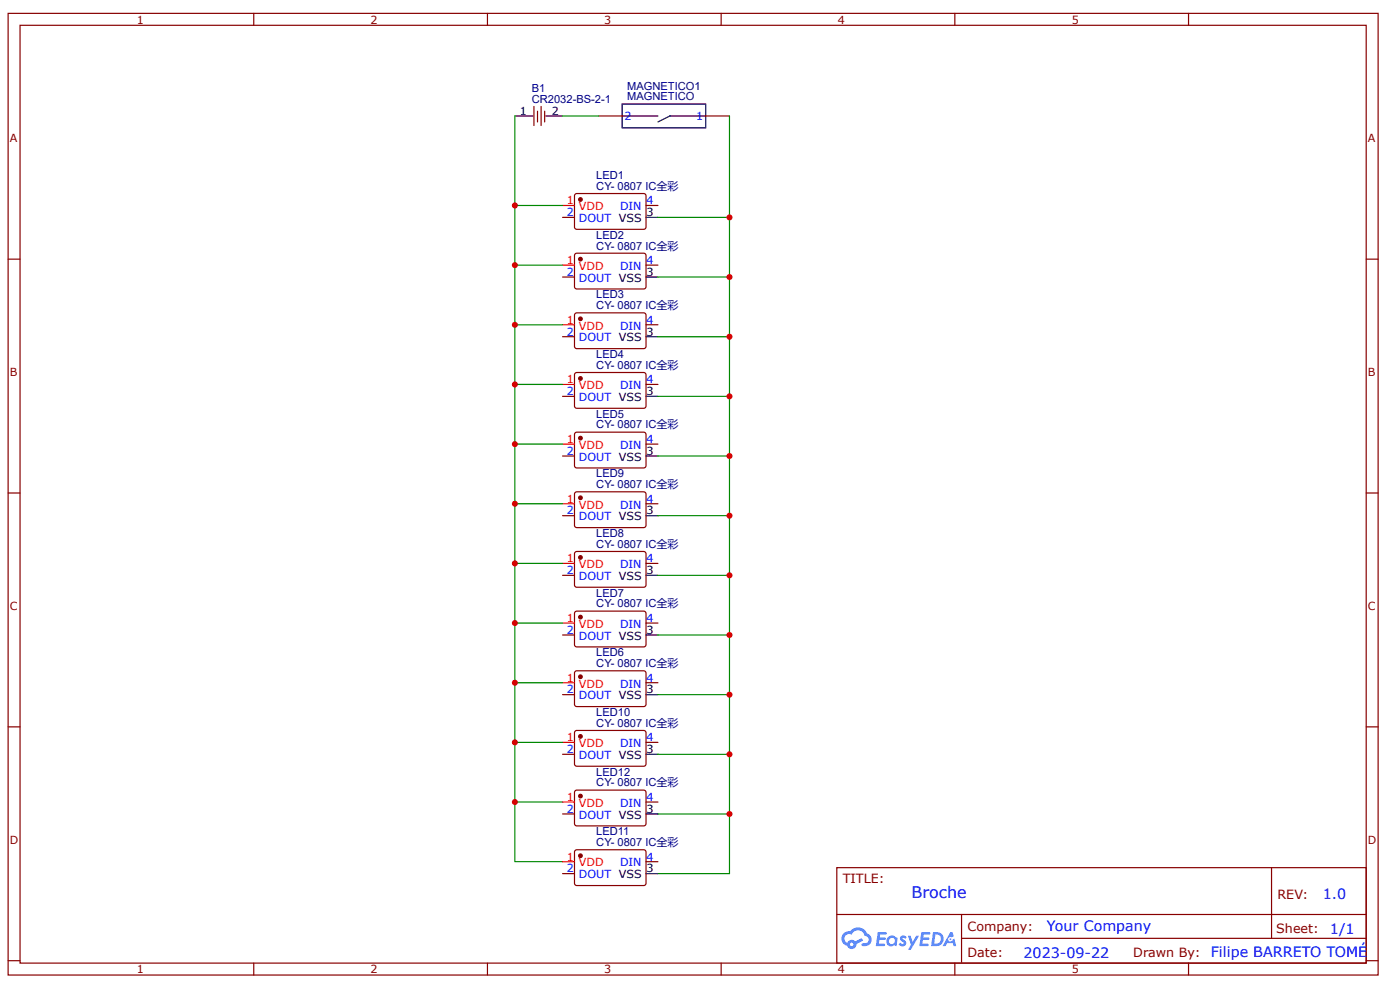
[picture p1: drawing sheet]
<svg xmlns="http://www.w3.org/2000/svg" width="297mm" height="210mm" viewBox="0 0 297 210" stroke-linecap="round" stroke-linejoin="round" font-family="sans-serif">
<g fill="none" stroke="#800" stroke-width=".25">
<path d="M1.7 2.8h290.7v203.9h-290.7zM4.3 5.4h285.5v198.8h-285.5zM53.8 2.8v2.6M103.4 2.8v2.6M153 2.8v2.6M202.6 2.8v2.6M252.1 2.8v2.6M1.7 54.9h2.6M289.8 54.9h2.6M1.7 104.5h2.6M289.8 104.5h2.6M1.7 154.1h2.6"/>
<path d="M289.8 154.1h2.6M177.5 184h112.3v20.2h-112.3zM177.6 193.9h112.1M204 198.9h85.7M204 193.9v10.1M269.8 184v14.9M1.7 203.7h2.6M53.8 204.2v2.5M103.4 204.2v2.5M153 204.2v2.5M202.6 204.2v2.5M252.1 204.2v2.5"/>
<path d="M289.8 203.7h2.6"/>
</g>
<g fill="#58f">
<path d="M191.1 198.5l.5-.2 .4 .1 .3 .3-.2 .4a.33 .33 0 0 0-.3-.3 .33 .33 0 0 0-.3 .1v.1a.85 .85 0 0 1 .7 .7 .85 .85 0 0 1-.3 .8l-.7 .1-.6-.4 .4-.4 .5 .3 .2-.1v-.2a.88 .88 0 0 1-.6-1.3z"/>
<path d="M192.6 198.4h.6l.4 1.3 .8-1.3h.6l-1.8 3h-.6l.7-1.1z"/>
<path d="M186.2 197.6h1.7l.2 .1-.1 .4h-1.3l-.1 .7h1.1l.2 .2-.2 .3h-1.1l-.2 .8h1.3l.1 .2-.1 .2-1.9 .1z"/>
<path d="M195.5 197.6h1.6l.2 .1v.4h-1.3l-.1 .7h1.1l.2 .2-.3 .3h-1.1l-.1 .8h1.2l.1 .2-.1 .2-1.9 .1z"/>
<path d="M201.6 197.6h.5l.2 .9-.4 .2a.49 .49 0 0 0-.7 .2 .49 .49 0 0 0 .3 .7 .49 .49 0 0 0 .6-.4l.4-.2 .4 1.6h-.6l-.2-.7h-1.2l-.3 .7h-.6z"/>
<path d="M197.9 197.6l-.4 3h1a1.51 1.51 0 0 0 1.7-1.5 1.51 1.51 0 0 0-1.8-1.5zM198.4 198.1a1.02 1.02 0 0 1 1.2 1.2 1.02 1.02 0 0 1-1.4 .8z"/>
<path d="M188.5 198.6a1.11 1.11 0 0 0-.3 1.6 1.11 1.11 0 0 0 1.6 .2l.4 .2 .2-1.7-.4-.2a1.01 1.01 0 0 0-1.5-.1zM188.5 199.5a.66 .66 0 0 1 1.3 0 .66 .66 0 0 1-1.3 0z"/>
<path d="M179 197.9a1.58 1.58 0 0 0 .7 2.6 1.01 1.01 0 0 0 1.2 .7 1.01 1.01 0 0 0 .8-1.1l1.4-.7-.3-.5-1.4 .7a1.02 1.02 0 0 0-1.7 .3 .99 .99 0 0 1-.4-1.4 .99 .99 0 0 1 1.4-.3 1.48 1.48 0 0 1 1.5-1 1.48 1.48 0 0 1 1.3 1.2 .82 .82 0 0 1 .8 1.1 .82 .82 0 0 1-1.2 .5l-.3 .1v.3a1.4 1.4 0 0 0 2-.6 1.4 1.4 0 0 0-.9-1.9 2.19 2.19 0 0 0-3.6-.5l-.8 .1zM180.3 200.2a.4 .4 0 0 1 .8 0 .4 .4 0 0 1-.8 0z"/>
<circle cx="201.6" cy="199.1" r=".19"/>
</g>
<path d="M113.3 22.6v4M114 23.6v2.3M114.8 22.6v4M115.6 23.6v2.3M126.9 24.6h5.1M149.7 24.6h5.1M122 41.2l.4-.2 14.3 .1 .4 .4-.1 6.8-.5 .3h-14.3l-.3-.5v-6.6z" fill="none" stroke="#800" stroke-width=".25"/>
<path d="M109.2 24.6h3.8M115.8 24.6h3.5M132 22.1h17.7v5h-17.7zM132 24.6h7.6M149.7 24.6h-7.6l-2.5 1.3" fill="none" stroke="#000" stroke-width=".25"/>
<circle cx="123.1" cy="42.3" r=".38" fill="#800"/>
<g fill="none" stroke="#800" stroke-width=".25">
<path d="M119.3 46.1h2.6M122 53.8l.4-.1h14.3l.4 .5-.1 6.8-.5 .3-14.3-.1-.3-.4v-6.6zM137.1 43.6h2.5"/>
<circle cx="123.1" cy="42.3" r=".38"/>
</g>
<path d="M119.3 43.6h2.6" fill="none" stroke="#f00" stroke-width=".25"/>
<path d="M137.1 46.1h2.5" fill="none" stroke="#000" stroke-width=".25"/>
<path d="M109.2 24.6v19h10.1M119.3 24.6h7.6M154.8 24.6v21.5h-15.2" fill="none" stroke="#080" stroke-width=".25"/>
<circle cx="123.1" cy="54.9" r=".38" fill="#800"/>
<g fill="none" stroke="#800" stroke-width=".25">
<path d="M119.3 58.7h2.6M137.1 56.2h2.5M122 66.5l.4-.2 14.3 .1 .4 .4-.1 6.8-.5 .3h-14.3l-.3-.5v-6.6z"/>
<circle cx="123.1" cy="54.9" r=".38"/>
</g>
<path d="M119.3 56.2h2.6" fill="none" stroke="#f00" stroke-width=".25"/>
<path d="M137.1 58.7h2.5" fill="none" stroke="#000" stroke-width=".25"/>
<circle cx="123.1" cy="67.6" r=".38" fill="#800"/>
<g fill="none" stroke="#800" stroke-width=".25">
<path d="M119.3 71.4h2.6M122 79.1l.4-.1h14.3l.4 .5-.1 6.8-.5 .3-14.3-.1-.3-.4v-6.6zM137.1 68.9h2.5"/>
<circle cx="123.1" cy="67.6" r=".38"/>
</g>
<path d="M119.3 68.9h2.6" fill="none" stroke="#f00" stroke-width=".25"/>
<path d="M137.1 71.4h2.5" fill="none" stroke="#000" stroke-width=".25"/>
<circle cx="123.1" cy="80.2" r=".38" fill="#800"/>
<g fill="none" stroke="#800" stroke-width=".25">
<path d="M119.3 84h2.6M122 91.8l.4-.2 14.3 .1 .4 .4-.1 6.8-.5 .3h-14.3l-.3-.5v-6.6zM137.1 81.5h2.5"/>
<circle cx="123.1" cy="80.2" r=".38"/>
</g>
<path d="M119.3 81.5h2.6" fill="none" stroke="#f00" stroke-width=".25"/>
<path d="M137.1 84h2.5" fill="none" stroke="#000" stroke-width=".25"/>
<circle cx="123.1" cy="92.9" r=".38" fill="#800"/>
<g fill="none" stroke="#800" stroke-width=".25">
<path d="M119.3 96.7h2.6M137.1 94.2h2.5M122 142.4l.4-.2 14.3 .1 .4 .4-.1 6.8-.5 .3h-14.3l-.3-.5v-6.6z"/>
<circle cx="123.1" cy="92.9" r=".38"/>
</g>
<path d="M119.3 94.2h2.6" fill="none" stroke="#f00" stroke-width=".25"/>
<path d="M137.1 96.7h2.5" fill="none" stroke="#000" stroke-width=".25"/>
<circle cx="123.1" cy="143.5" r=".38" fill="#800"/>
<g fill="none" stroke="#800" stroke-width=".25">
<path d="M122 129.7l.4-.1h14.3l.4 .5-.1 6.7-.5 .4-14.3-.1-.3-.5v-6.5zM119.3 147.3h2.6M137.1 144.7h2.5"/>
<circle cx="123.1" cy="143.5" r=".38"/>
</g>
<path d="M119.3 144.7h2.6" fill="none" stroke="#f00" stroke-width=".25"/>
<path d="M137.1 147.3h2.5" fill="none" stroke="#000" stroke-width=".25"/>
<circle cx="123.1" cy="130.8" r=".38" fill="#800"/>
<g fill="none" stroke="#800" stroke-width=".25">
<path d="M122 117.1l.4-.2 14.3 .1 .4 .4-.1 6.8-.5 .3h-14.3l-.3-.5v-6.6zM119.3 134.6h2.6M137.1 132.1h2.5"/>
<circle cx="123.1" cy="130.8" r=".38"/>
</g>
<path d="M119.3 132.1h2.6" fill="none" stroke="#f00" stroke-width=".25"/>
<path d="M137.1 134.6h2.5" fill="none" stroke="#000" stroke-width=".25"/>
<circle cx="123.1" cy="118.2" r=".38" fill="#800"/>
<g fill="none" stroke="#800" stroke-width=".25">
<path d="M122 104.4l.4-.1h14.3l.4 .5-.1 6.7-.5 .4-14.3-.1-.3-.4v-6.6zM137.1 119.4h2.5M119.3 122h2.6"/>
<circle cx="123.1" cy="118.2" r=".38"/>
</g>
<path d="M119.3 119.4h2.6" fill="none" stroke="#f00" stroke-width=".25"/>
<path d="M137.1 122h2.5" fill="none" stroke="#000" stroke-width=".25"/>
<circle cx="123.1" cy="105.5" r=".38" fill="#800"/>
<g fill="none" stroke="#800" stroke-width=".25">
<path d="M119.3 109.3h2.6M137.1 106.8h2.5M122 155l.4-.1h14.3l.4 .5-.1 6.7-.5 .3h-14.3l-.3-.5v-6.5z"/>
<circle cx="123.1" cy="105.5" r=".38"/>
</g>
<path d="M119.3 106.8h2.6" fill="none" stroke="#f00" stroke-width=".25"/>
<path d="M137.1 109.3h2.5" fill="none" stroke="#000" stroke-width=".25"/>
<circle cx="123.1" cy="156.1" r=".38" fill="#800"/>
<g fill="none" stroke="#800" stroke-width=".25">
<path d="M119.3 159.9h2.6M137.1 157.4h2.5M122 180.3l.4-.1h14.3l.4 .5-.1 6.7-.5 .3h-14.3l-.3-.5v-6.5z"/>
<circle cx="123.1" cy="156.1" r=".38"/>
</g>
<path d="M119.3 157.4h2.6" fill="none" stroke="#f00" stroke-width=".25"/>
<path d="M137.1 159.9h2.5" fill="none" stroke="#000" stroke-width=".25"/>
<g fill="none" stroke="#080" stroke-width=".25">
<path d="M109.2 43.6v12.6h10.1M109.2 56.2v12.7h10.1M154.8 46.1v12.6h-15.2M154.8 58.7v12.7h-15.2M109.2 68.9v12.6h10.1M154.8 71.4v12.6h-15.2M109.2 81.5v12.7h10.1M109.2 94.2v12.6h10.1M154.8 84v12.7h-15.2M154.8 96.7v12.6h-15.2M109.2 106.8v12.6h10.1M109.2 119.4v12.7h10.1"/>
<path d="M154.8 109.3v12.7h-15.2M109.2 132.1v12.6h10.1M154.8 122v12.6h-15.2M154.8 134.6v12.7h-15.2M109.2 144.7v12.7h10.1M109.2 157.4v12.6h10.1M154.8 147.3v12.6h-15.2M154.8 159.9v12.7h-15.2M109.2 170v12.7h10.1M154.8 172.6v12.6h-15.2"/>
</g>
<circle cx="123.1" cy="181.4" r=".38" fill="#800"/>
<g fill="none" stroke="#800" stroke-width=".25">
<path d="M122 167.7l.4-.2h14.3l.4 .5-.1 6.8-.5 .3h-14.3l-.3-.5v-6.6zM119.3 185.2h2.6M137.1 182.7h2.5"/>
<circle cx="123.1" cy="181.4" r=".38"/>
</g>
<path d="M119.3 182.7h2.6" fill="none" stroke="#f00" stroke-width=".25"/>
<path d="M137.1 185.2h2.5" fill="none" stroke="#000" stroke-width=".25"/>
<circle cx="123.1" cy="168.8" r=".38" fill="#800"/>
<g fill="none" stroke="#800" stroke-width=".25">
<path d="M119.3 172.6h2.6M137.1 170h2.5"/>
<circle cx="123.1" cy="168.8" r=".38"/>
</g>
<path d="M119.3 170h2.6" fill="none" stroke="#f00" stroke-width=".25"/>
<path d="M137.1 172.6h2.5" fill="none" stroke="#000" stroke-width=".25"/>
<g fill="#c00">
<circle cx="109.2" cy="43.6" r=".63"/>
<circle cx="109.2" cy="56.2" r=".63"/>
<circle cx="109.2" cy="68.9" r=".63"/>
<circle cx="109.2" cy="81.5" r=".63"/>
<circle cx="109.2" cy="94.2" r=".63"/>
<circle cx="109.2" cy="106.8" r=".63"/>
<circle cx="109.2" cy="119.4" r=".63"/>
<circle cx="109.2" cy="132.1" r=".63"/>
<circle cx="109.2" cy="144.7" r=".63"/>
<circle cx="154.8" cy="46.1" r=".63"/>
<circle cx="154.8" cy="58.7" r=".63"/>
<circle cx="154.8" cy="71.4" r=".63"/>
<circle cx="154.8" cy="84" r=".63"/>
<circle cx="154.8" cy="96.7" r=".63"/>
<circle cx="154.8" cy="109.3" r=".63"/>
<circle cx="154.8" cy="122" r=".63"/>
<circle cx="154.8" cy="134.6" r=".63"/>
<circle cx="154.8" cy="147.3" r=".63"/>
<circle cx="154.8" cy="172.6" r=".63"/>
<circle cx="109.2" cy="170" r=".63"/>
<circle cx="154.8" cy="159.9" r=".63"/>
<circle cx="109.2" cy="157.4" r=".63"/>
</g>
<text font-size="3.4" fill="#00f" x="193.4" y="190.4">Broche</text>
<g font-size="3" fill="#00f">
<text x="280.6" y="190.6">1.0</text>
<text x="222.1" y="197.5">Your Company</text>
<text x="282.2" y="198">1/1</text>
<text x="217.1" y="203">2023-09-22</text>
<text x="256.9" y="203">Filipe BARRETO TOMÉ</text>
</g>
<g font-size="2.7" fill="#800">
<text x="178.8" y="187.2">TITLE:</text>
<text x="271" y="190.6">REV:</text>
<text x="205.3" y="197.4">Company:</text>
<text x="270.8" y="197.9">Sheet:</text>
<text x="205.3" y="202.9">Date:</text>
<text x="240.4" y="203">Drawn By:</text>
</g>
<g font-size="2.4" fill="#800">
<text x="29" y="5">1</text>
<text x="78.6" y="5">2</text>
<text x="128.2" y="5">3</text>
<text x="177.8" y="5">4</text>
<text x="227.4" y="5">5</text>
<text x="2.1" y="30.2">A</text>
<text x="290.2" y="30.2">A</text>
<text x="2.1" y="79.7">B</text>
<text x="290.2" y="79.7">B</text>
<text x="2.1" y="129.3">C</text>
<text x="290.2" y="129.3">C</text>
<text x="2.1" y="178.9">D</text>
<text x="290.2" y="178.9">D</text>
<text x="29" y="206.3">1</text>
<text x="78.6" y="206.3">2</text>
<text x="128.2" y="206.3">3</text>
<text x="177.8" y="206.3">4</text>
<text x="227.4" y="206.3">5</text>
</g>
<g font-size="2.4" fill="#000080">
<text x="112.8" y="21.8">CR2032-BS-2-1</text>
<text x="112.8" y="19.5">B1</text>
<text x="133" y="21.3">MAGNETICO</text>
<text x="133" y="19">MAGNETICO1</text>
<text x="126.5" y="40.3">CY- 0807 IC全彩</text>
<text x="126.5" y="38">LED1</text>
<text x="126.5" y="52.9">CY- 0807 IC全彩</text>
<text x="126.5" y="50.6">LED2</text>
<text x="126.5" y="65.5">CY- 0807 IC全彩</text>
<text x="126.5" y="63.3">LED3</text>
<text x="126.5" y="75.9">LED4</text>
<text x="126.5" y="78.2">CY- 0807 IC全彩</text>
<text x="126.5" y="88.6">LED5</text>
<text x="126.5" y="90.8">CY- 0807 IC全彩</text>
<text x="126.5" y="101.2">LED9</text>
<text x="126.5" y="103.5">CY- 0807 IC全彩</text>
<text x="126.5" y="113.9">LED8</text>
<text x="126.5" y="116.1">CY- 0807 IC全彩</text>
<text x="126.5" y="128.8">CY- 0807 IC全彩</text>
<text x="126.5" y="126.5">LED7</text>
<text x="126.5" y="141.4">CY- 0807 IC全彩</text>
<text x="126.5" y="139.2">LED6</text>
<text x="126.5" y="154.1">CY- 0807 IC全彩</text>
<text x="126.5" y="151.8">LED10</text>
<text x="126.5" y="166.7">CY- 0807 IC全彩</text>
<text x="126.5" y="164.5">LED12</text>
<text x="126.5" y="179.4">CY- 0807 IC全彩</text>
<text x="126.5" y="177.1">LED11</text>
</g>
<g font-size="2.4">
<text x="110.3" y="24.3">1</text>
<text x="117.1" y="24.3">2</text>
<text x="137.2" y="45.8">3</text>
<text x="137.2" y="58.5">3</text>
<text x="137.2" y="71.1">3</text>
<text x="137.2" y="83.8">3</text>
<text x="137.2" y="96.4">3</text>
<text x="137.2" y="109.1">3</text>
<text x="137.2" y="121.7">3</text>
<text x="137.2" y="134.4">3</text>
<text x="137.2" y="147">3</text>
<text x="137.2" y="159.7">3</text>
<text x="137.2" y="172.3">3</text>
<text x="137.2" y="185">3</text>
</g>
<g font-size="2.4" fill="#00f">
<text x="132.5" y="25.4">2</text>
<text x="147.7" y="25.4">1</text>
<text x="120.2" y="45.8">2</text>
<text x="122.8" y="47.1">DOUT VSS</text>
<text x="131.5" y="44.6">DIN</text>
<text x="137.2" y="43.3">4</text>
<text x="120.2" y="58.5">2</text>
<text x="122.8" y="59.8">DOUT VSS</text>
<text x="131.5" y="57.2">DIN</text>
<text x="137.2" y="56">4</text>
<text x="120.2" y="71.1">2</text>
<text x="131.5" y="69.9">DIN</text>
<text x="137.2" y="68.6">4</text>
<text x="122.8" y="72.4">DOUT VSS</text>
<text x="120.2" y="83.8">2</text>
<text x="131.5" y="82.5">DIN</text>
<text x="137.2" y="81.3">4</text>
<text x="122.8" y="85">DOUT VSS</text>
<text x="131.5" y="95.2">DIN</text>
<text x="137.2" y="93.9">4</text>
<text x="120.2" y="96.4">2</text>
<text x="122.8" y="97.7">DOUT VSS</text>
<text x="131.5" y="107.8">DIN</text>
<text x="137.2" y="106.5">4</text>
<text x="120.2" y="109.1">2</text>
<text x="122.8" y="110.3">DOUT VSS</text>
<text x="137.2" y="119.2">4</text>
<text x="120.2" y="121.7">2</text>
<text x="122.8" y="123">DOUT VSS</text>
<text x="131.5" y="120.5">DIN</text>
<text x="137.2" y="131.8">4</text>
<text x="120.2" y="134.4">2</text>
<text x="122.8" y="135.6">DOUT VSS</text>
<text x="131.5" y="133.1">DIN</text>
<text x="120.2" y="147">2</text>
<text x="122.8" y="148.3">DOUT VSS</text>
<text x="131.5" y="145.8">DIN</text>
<text x="137.2" y="144.5">4</text>
<text x="120.2" y="159.7">2</text>
<text x="122.8" y="160.9">DOUT VSS</text>
<text x="131.5" y="158.4">DIN</text>
<text x="137.2" y="157.1">4</text>
<text x="120.2" y="172.3">2</text>
<text x="122.8" y="173.6">DOUT VSS</text>
<text x="131.5" y="171.1">DIN</text>
<text x="137.2" y="169.8">4</text>
<text x="120.2" y="185">2</text>
<text x="131.5" y="183.7">DIN</text>
<text x="137.2" y="182.4">4</text>
<text x="122.8" y="186.2">DOUT VSS</text>
</g>
<g font-size="2.4" fill="#f00">
<text x="120.2" y="43.3">1</text>
<text x="122.8" y="44.6">VDD</text>
<text x="120.2" y="56">1</text>
<text x="122.8" y="57.2">VDD</text>
<text x="120.2" y="68.6">1</text>
<text x="122.8" y="69.9">VDD</text>
<text x="120.2" y="81.3">1</text>
<text x="122.8" y="82.5">VDD</text>
<text x="120.2" y="93.9">1</text>
<text x="122.8" y="95.2">VDD</text>
<text x="120.2" y="106.5">1</text>
<text x="122.8" y="107.8">VDD</text>
<text x="120.2" y="119.2">1</text>
<text x="122.8" y="120.5">VDD</text>
<text x="120.2" y="131.8">1</text>
<text x="122.8" y="133.1">VDD</text>
<text x="120.2" y="144.5">1</text>
<text x="122.8" y="145.8">VDD</text>
<text x="120.2" y="157.1">1</text>
<text x="122.8" y="158.4">VDD</text>
<text x="120.2" y="169.8">1</text>
<text x="122.8" y="171.1">VDD</text>
<text x="120.2" y="182.4">1</text>
<text x="122.8" y="183.7">VDD</text>
</g>
</svg>
